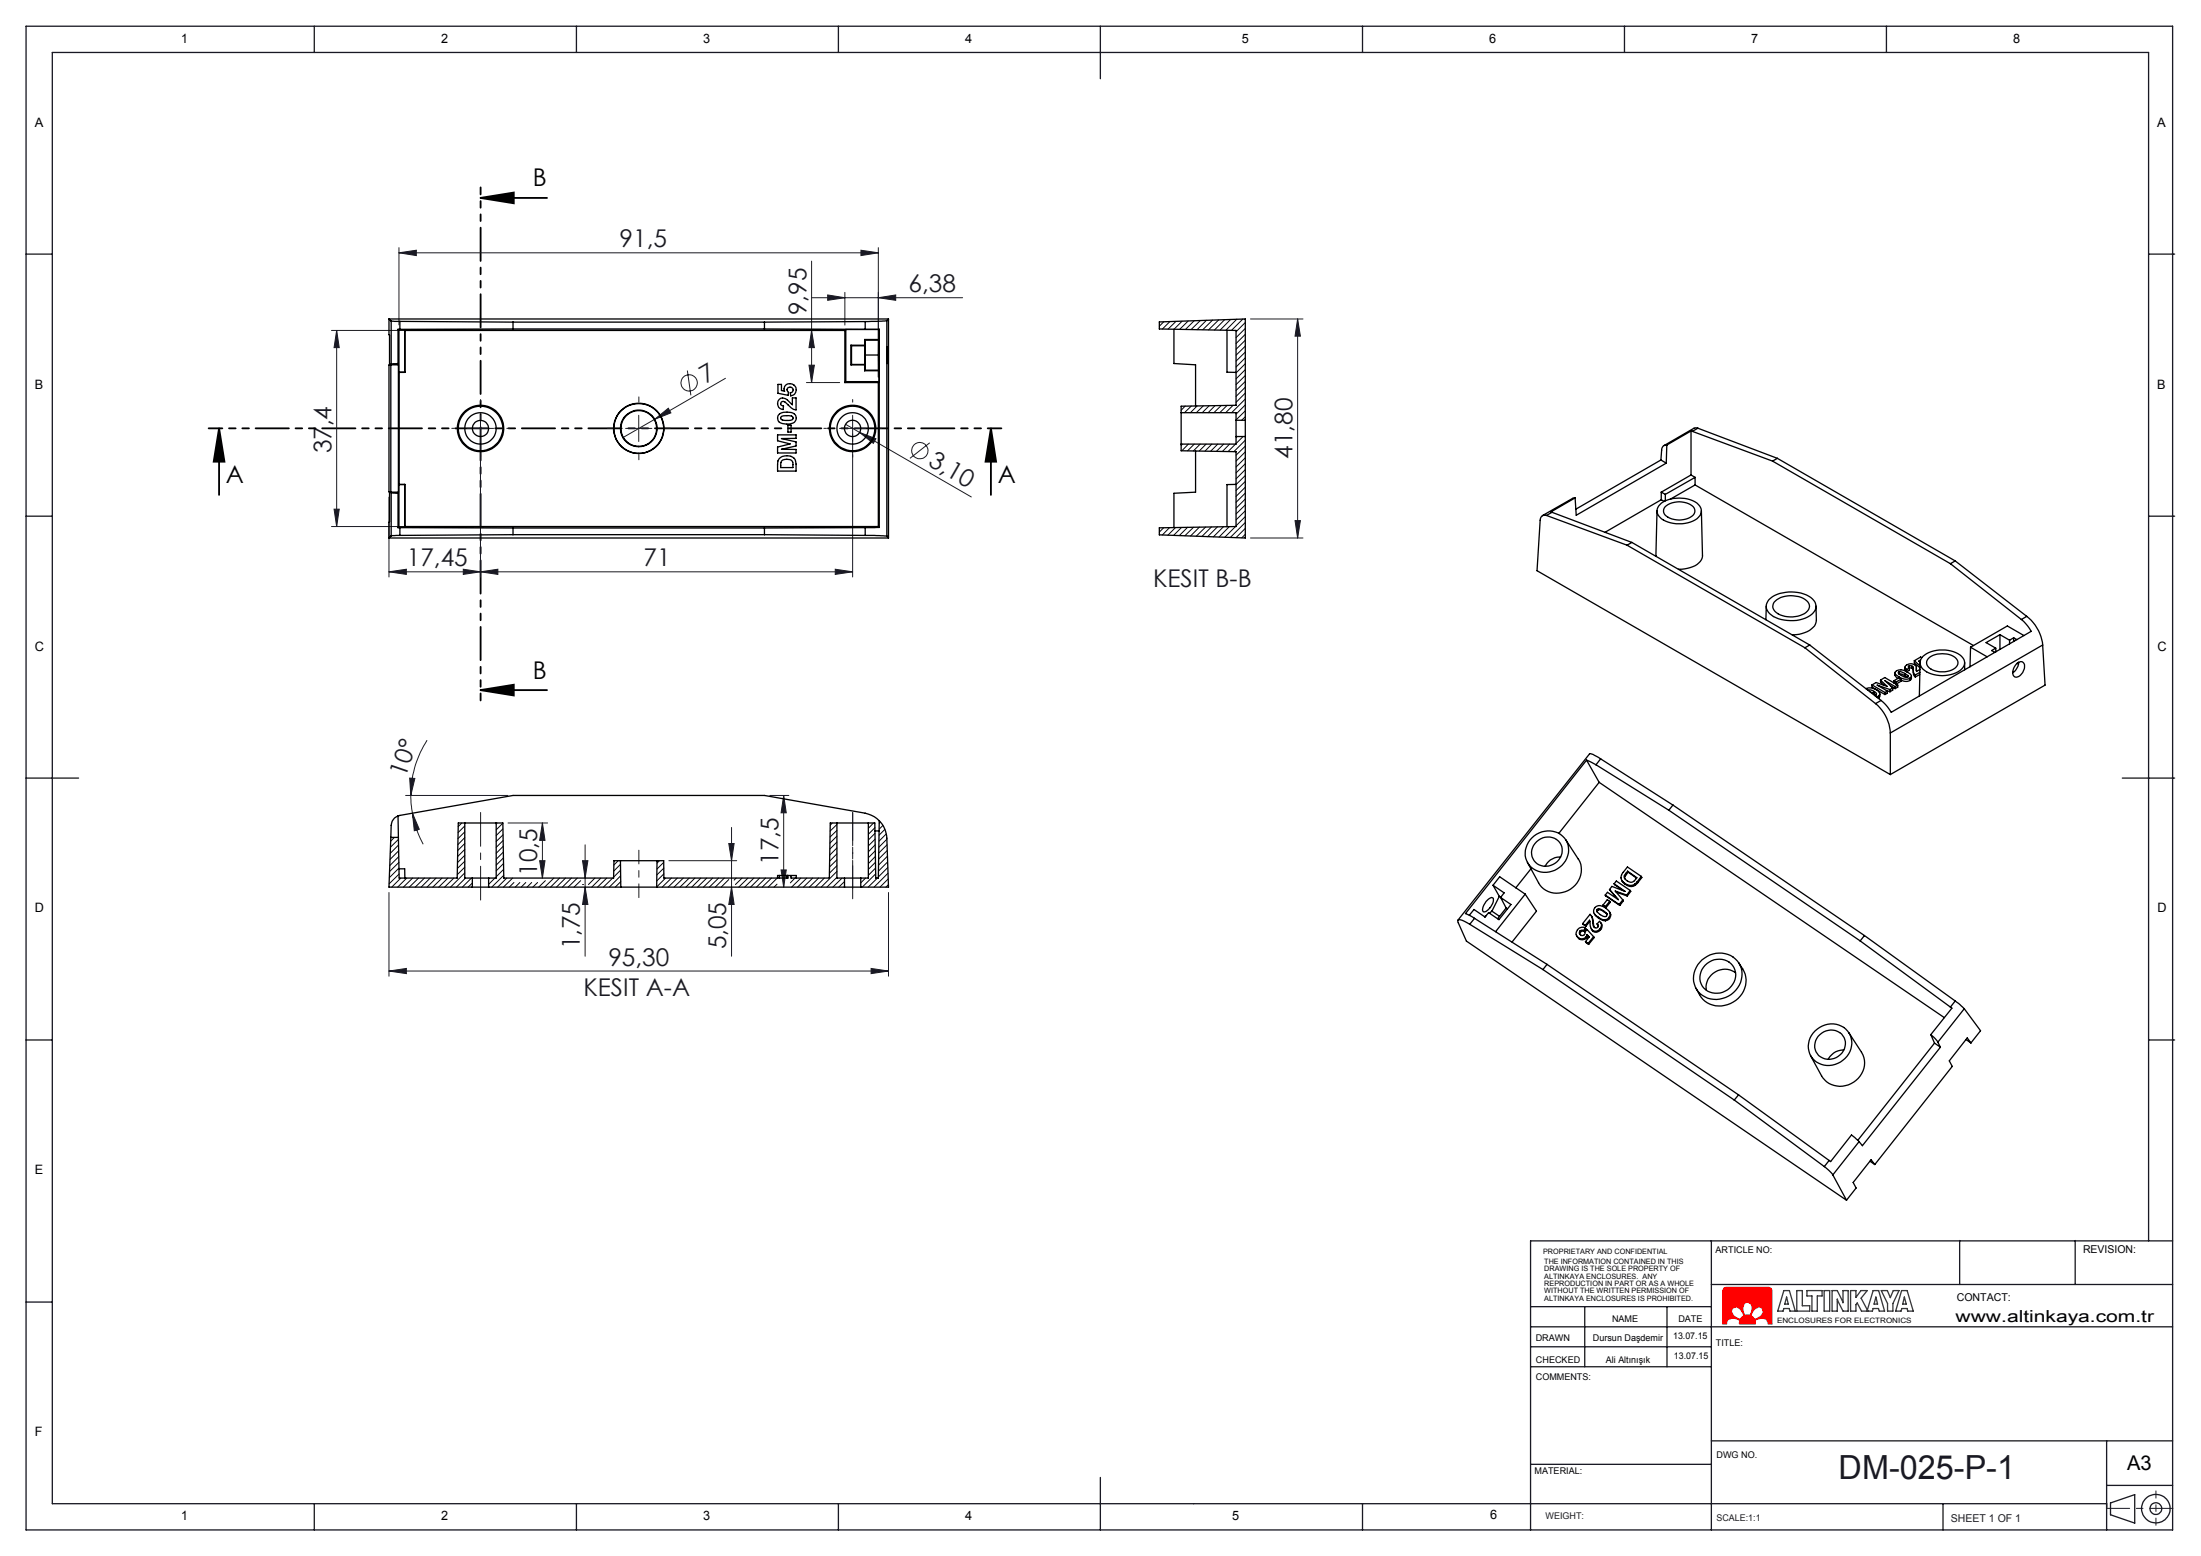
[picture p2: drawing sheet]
<svg xmlns="http://www.w3.org/2000/svg" width="420mm" height="297mm" viewBox="0 0 420 297" stroke-linecap="round" stroke-linejoin="round" font-family="sans-serif">
<path d="M329 245.8l.4-.1h8.1l.5 .2 .1 .4v6.4h-.7l-.4-.9-.7-.2-1.4 .4 .1 .7h-3.1l.1-.7-1.4-.4-.9 .3-.2 .8h-.7v-6.4zM330.6 249.7l.8-.3 .7 .5 .6 1.2-.6 .7-1.3-.7-.4-.8zM332.8 248.8l.6-.3 .8 .4 .2 .8-.5 1.3h-.9l-.3-.6-.1-.7zM334.8 249.9l.9-.5 .5 .3 .3 .8-.4 .6-1.3 .7-.6-.7 .2-.6z" fill="none" stroke="#e13800" stroke-width=".19"/>
<g fill="none" stroke="#191924" stroke-width=".25">
<path d="M5 5h409.6v287h-409.6zM60 5v5M110 5v5M160 5v5M210 5v10M260 5v5M310 5v5M360 5v5M5 48.5h5M410 48.5h5M5 98.5h5M410 98.5h5"/>
<path d="M5 148.5h10M405 148.5h10M5 198.5h5M410 198.5h5M326.6 236.9v55.1M373.9 236.8v8.4M396 236.8v8.4M410 236.9v-226.9h-400v277h392M414.6 236.9h-122.5v55.1M5 248.5h5M292.1 249.4h34.5M292.1 253.3h122.5"/>
<path d="M292.1 257.1h34.5M302.4 249.4v11.5M318.1 249.4v11.5M326.6 245.2h88M292.1 260.9h34.5M292.1 279.5h34.5M326.6 275h88M402 275v17M60 287v5M110 287v5M160 287v5M210 282v10"/>
<path d="M260 287v5M370.8 287v5M402 283.5h12.6"/>
</g>
<path d="M334.7 250a.98 .98 0 0 1 .9-.6 .98 .98 0 0 1 .9 .6 1.68 1.68 0 0 1-1.7 1.7l-.3-.3a.51 .51 0 0 1-.1-.9zM330.6 249.7a1.15 1.15 0 0 1 1.8 .6l.1 .2a.56 .56 0 0 1 .2 .5 .56 .56 0 0 1-.4 .5 .53 .53 0 0 1-.4 .3 .53 .53 0 0 1-.5-.3l-.5-.3a1.05 1.05 0 0 1-.3-1.5zM329 245.8l-.2 .4v6.5h.7v-.2a1.21 1.21 0 0 1 1.8-.8 .53 .53 0 0 1 .6 .6v.4h3.1v-.3a.46 .46 0 0 1 0-.5 .46 .46 0 0 1 .5-.1l.6-.2 .6 .1a.83 .83 0 0 1 .7 1h.7v-6.4l-.2-.5-.2-.1h-8.5zM332.9 248.7a.97 .97 0 0 1 1.1 .1 .97 .97 0 0 1 .3 1.1l-.1 .6a.44 .44 0 0 1-.6 .5h-.2a.45 .45 0 0 1-.5 0 .45 .45 0 0 1-.2-.5l-.1-1.1z" fill-rule="evenodd" fill="#f00"/>
<g fill="none" stroke="#191924" stroke-width=".19">
<path d="M76.1 48.3l3.3-.5v1zM76.1 47.3v14.7M76.1 48.3h91.5M154.9 56.8h28.8M154.9 49.8v23.2M157.9 56.3l3.3 .5-3.3 .5zM161.2 55.8v6.3M164.3 47.8l3.3 .5-3.3 .5zM167.6 56.8l3.3-.5v1zM167.6 47.3v24.7M63.3 63.1h12.9M64.2 63.1l.5 3.3h-1z"/>
<path d="M64.2 63.1v37.4M91.7 79.3v30.8M121.9 79.3v5M131.2 70.7l.6 4.8M138.4 72.2l-13.5 7.8M153.9 73h6.3M154.4 69.7h1l-.5 3.3zM154.9 63.1l.5 3.3h-1zM162.7 79.3v30.8M238.6 60.9h10M247.6 60.9l.5 3.3h-1zM247.6 60.9v41.8"/>
<path d="M63.7 97.2h1l-.5 3.3zM74.2 94.9v15.2M89.2 81.8h5M119.4 81.8h5M124.9 80l2.6-2.1 .5 .9zM124.9 80l-6 3.5M160.2 81.8h5M161.4 81l23.9 13.9M164 82.5l3.1 1.2-.4 .9zM177.4 84.5l-3.8 3M247.1 99.4h1l-.5 3.3zM63.3 100.5h12.9"/>
<path d="M74.2 109.1l3.3-.4v.9zM74.2 109.1h88.5M88.4 108.7l3.3 .4-3.3 .5zM91.7 109.1l3.3-.4v.9zM159.4 108.7l3.3 .4-3.3 .5zM238.6 102.7h10M77.4 151.8h19.5M78.2 148.5l1 .1-.8 3.2zM78.4 151.8l.3 3.4M78.7 155.2l1.3 3.1-.9 .3zM78.7 155.2a19.3 19.3 0 0 0 2.1 5.9M81.5 141.3a19.3 19.3 0 0 0-3.1 10.5"/>
<path d="M96.9 157.1h7.6M103.5 157.1v10.5M103.5 157.1l.5 3.3h-1zM139.6 157.9v24.6M146.9 151.8h3.6M149.5 151.8v17.5M149.5 151.8l.5 3.3h-1zM74.2 170.4v15.9M103 164.3h1l-.5 3.3zM111.2 164.3h1l-.5 3.3zM111.7 169.3l.5 3.3h-1zM111.7 161.3v21.2"/>
<path d="M127.6 164.3h13M139.1 161h1l-.5 3.3zM139.6 169.3l.5 3.3h-1zM149 166h1l-.5 3.3zM169.5 170.4v15.9M74.2 185.3l3.3-.4v.9zM74.2 185.3h95.3M166.2 184.9l3.3 .4-3.3 .5z"/>
<circle cx="131.5" cy="73.1" r="1.56"/>
<circle cx="175.5" cy="86" r="1.55"/>
</g>
<path d="M91.7 37.8l6.3-1v2zM91.7 37.8h12.7M41.8 81.8l1 6.3h-2zM41.8 81.8v12.7M189.1 81.8l1 6.3h-2zM189.1 81.8v12.7M91.7 131.7l6.3-1v2zM91.7 131.7h12.7" fill="none" stroke="#000" stroke-width=".35"/>
<g fill="none" stroke="#191924" stroke-width=".25">
<path d="M402.7 286.9l4.7-1.6v5.4l-4.7-1.6z"/>
<circle cx="411.4" cy="288" r="2.72"/>
<circle cx="411.4" cy="288" r="1.13"/>
</g>
<path d="M340.4 246.3h1.1l1.1 4h-1l-.2-.5h-1l-.1 .5h-1.1zM340.9 247.6l.3 1.3h-.6zM342.9 246.3h1v2.9h1.4v1.1h-2.4zM344.8 246.3h2.9v1.1h-.9v2.9h-1v-2.9h-1zM348.1 246.3h1v4h-1zM350.6 247.9v2.4h-1v-4h1l1.1 2.4v-2.4h1v4h-1l-1.1-2.4M356.3 250.3l1.1-4h1.1l1.1 4h-1l-.1-.5h-1.1l-.1 .5h-2.1l-.8-1.6-.2 .3v1.3h-1.1v-4h1.1v1.3l.9-1.3h1.2l-1.2 1.5 1.3 2.5M358 247.6l.3 1.3h-.7zM359 246.3h1.2l.5 1.4 .6-1.4h1.1l-1.2 2.5v1.5h-1v-1.5zM362.9 246.3h1l1.2 4h-1.1l-.1-.5h-1l-.1 .5h-1.1zM363.4 247.6l.3 1.3h-.6z" fill="none" stroke="#373737" stroke-width=".25"/>
<path d="M91.7 35.8v97.9" fill="none" stroke="#000" stroke-width=".35" stroke-dasharray="6.3 1.3 1.3 1.3 1.3 1.3" stroke-dashoffset="5"/>
<path d="M191.1 81.8h-151.3" fill="none" stroke="#000" stroke-width=".35" stroke-dasharray="6.3 1.3 1.3 1.3 1.3 1.3" stroke-dashoffset="3.7"/>
<path d="M91.7 76.8v-.5M121.9 76.8v-1M162.7 76.8v-.5M86.7 81.8h-.5M91.7 86.8v.5M96.7 81.8h.5M116.9 81.8h-1M121.9 86.8v1M126.9 81.8h1M157.7 81.8h-.5M162.7 86.8v.5M167.7 81.8h.5" fill="none" stroke="#191924" stroke-width=".19" stroke-dasharray="15.2 1.3 1.3 1.3"/>
<path d="M121.9 171.3v-9" fill="none" stroke="#191924" stroke-width=".19" stroke-dasharray="15.2 1.3 1.3 1.3" stroke-dashoffset="12.6"/>
<path d="M162.7 155.1v16.5" fill="none" stroke="#191924" stroke-width=".19" stroke-dasharray="15.2 1.3 1.3 1.3" stroke-dashoffset="8.9"/>
<path d="M162.7 169.6v-14.5" fill="none" stroke="#191924" stroke-width=".19" stroke-dasharray="15.2 1.3 1.3 1.3" stroke-dashoffset="9.9"/>
<path d="M91.7 171.8v-16.7" fill="none" stroke="#191924" stroke-width=".19" stroke-dasharray="15.2 1.3 1.3 1.3" stroke-dashoffset="8.8"/>
<path d="M401.9 287.9h12.7" fill="none" stroke="#191924" stroke-width=".19" stroke-dasharray="15.2 1.3 1.3 1.3" stroke-dashoffset="10.8"/>
<path d="M411.4 284.6v6.5" fill="none" stroke="#191924" stroke-width=".19" stroke-dasharray="15.2 1.3 1.3 1.3" stroke-dashoffset="13.9"/>
<g fill="#000">
<path d="M91.7 37.8l6.3-1v2zM91.7 131.7l6.3-1v2z"/>
<path d="M189.1 81.8l1 6.3h-2zM41.8 81.8l1 6.3h-2z"/>
</g>
<g fill="#191924">
<path d="M124.9 80l2.6-2.1 .5 .9z"/>
<path d="M164 82.5l3.1 1.2-.4 .9z"/>
<path d="M74.2 109.1l3.3-.4v.9zM88.4 108.7l3.3 .4-3.3 .5zM74.2 185.3l3.3-.4v.9zM166.2 184.9l3.3 .4-3.3 .5z"/>
<path d="M91.7 109.1l3.3-.4v.9zM159.4 108.7l3.3 .4-3.3 .5z"/>
<path d="M157.9 56.3l3.3 .5-3.3 .5zM167.6 56.8l3.3-.5v1z"/>
<path d="M164.3 47.8l3.3 .5-3.3 .5zM76.1 48.3l3.3-.5v1z"/>
<path d="M78.2 148.5l1 .1-.8 3.2zM78.7 155.2l1.3 3.1-.9 .3z"/>
<path d="M103.5 157.1l.5 3.3h-1zM103 164.3h1l-.5 3.3z"/>
<path d="M64.2 63.1l.5 3.3h-1zM63.7 97.2h1l-.5 3.3zM247.6 60.9l.5 3.3h-1zM247.1 99.4h1l-.5 3.3zM139.1 161h1l-.5 3.3zM139.6 169.3l.5 3.3h-1zM111.2 164.3h1l-.5 3.3zM111.7 169.3l.5 3.3h-1zM149.5 151.8l.5 3.3h-1zM149 166h1l-.5 3.3z"/>
<path d="M154.9 63.1l.5 3.3h-1zM154.4 69.7h1l-.5 3.3z"/>
</g>
<g fill="none" stroke="#000" stroke-width=".25">
<path d="M74.2 60.9l.4 .4M74.2 60.9h95.3M74.2 60.9v3l.1 .1v5.6l-.1 .1 .1 29.9-.1 .1v3M74.6 69.6h1.4M74.6 69.6v24.3M74.6 61.3h1.7M74.6 61.3v8.2M74.6 69.5v.1M76 62.9h.3M76 69.4l-1.4 .1M76 62.9l.1 .1M76 62.9v6.5"/>
<path d="M76 69.4v.2M76 69.6v24.3M76.1 63h1.1M76.1 63v8M76.1 71l.1 .1M76.1 71l1.2 .1M76.2 71.1v21.4M76.2 71.1h1.1M76.3 61.3l21.6 .2M76.3 61.3v1.6M77.2 63l84 .1M77.2 63l.1 8.1"/>
<path d="M97.9 61.5v1.3M97.9 61.5h48M97.9 62.8h48M97.9 62.8l-21.6 .1M145.9 61.5v1.3M145.9 62.8l19.2 .1M148.4 73.4h.7v1.1l.6 .2a1.14 1.14 0 0 1 1-1.5 1.14 1.14 0 0 1 1.2 1.2 1.09 1.09 0 0 1-1 1.2l-.1-.6a.55 .55 0 0 0 .4-.8 .55 .55 0 0 0-.8-.2 .55 .55 0 0 0 .1 .9l-.1 .6-2-.4zM148.7 76.2a1.48 1.48 0 0 1 2.1 .7l.4 .4v-1.4h.7v2.3a3.7 3.7 0 0 1-2.1-1.4 .46 .46 0 0 0-.7-.1 .46 .46 0 0 0 .1 .7l.3 .1-.1 .7a1.12 1.12 0 0 1-1-.8 1.12 1.12 0 0 1 .3-1.2zM148.8 79a2.91 2.91 0 0 1 3 .2 1.12 1.12 0 0 1 0 1.2 1.12 1.12 0 0 1-1.1 .5 1.91 1.91 0 0 1-2.3-.7 1.08 1.08 0 0 1 .4-1.2zM149.1 79.5l1.1-.2a.99 .99 0 0 1 1.1 .4v.3a2.47 2.47 0 0 1-2.3 0zM161.2 63.1v9.9M161.2 73h6.4"/>
<path d="M161.4 62.9h6.4M161.4 62.9l-.2 .2M161.4 72.8h6.4l-.2 .2M161.4 72.8l-.2 .2M161.4 62.9v9.9M162.4 69.6h2.6M162.4 65.9v3.7M162.4 65.9l.1 .1M162.4 65.9h2.6M162.5 66v3.6M162.5 69.6h-.1M162.5 69.6h2.6"/>
<path d="M162.5 66h2.6M165 64.8h2.8l-.1 .1M165 64.8l.1 .1M165 65.9l.1 .1M165 64.8v1.1M165 69.6v1.2M165.1 64.9h2.6M165.1 69.6h-.1M165.1 70.7l-.1 .1M165.1 66v3.6M165.1 64.9v2.9M165.1 70.7h2.6"/>
<path d="M165.1 62.9h2.7M165.1 61.4v1.5M165.1 61.4l-19.2 .1M165.1 67.8v2.9M165.1 67.8h2.5M167.6 73v27.5M167.6 67.8l.1 2.9M167.7 70.7l.1 .1h-2.8M167.7 64.9l-.1 2.9M167.7 66.2v3.2zM167.8 62.9v37.8M169.2 61.2l-4.1 .2"/>
<path d="M169.2 61.2v41.1M169.3 66.2v3.2zM169.5 60.9l-.3 .3M169.5 60.9v41.8M224 62.9v6.5l4.1 .2v7.9M225.4 78.8v6M225.4 78.8v-1.3l10.5-.1v-14.3l-14.7-.3v-1.3l16.4-.6v19.3M225.4 78.8h10.5v1.4M234.1 63v8l1.8 .1M74.6 93.9h1.4M74.6 93.9v.1M74.6 94l1.4 .2"/>
<path d="M74.6 94v8.3M76 94.2v6.5M76 93.9v.3M76.1 92.5v8M76.2 92.5h-.1M76.2 92.5h1.1M77.3 92.5l-.1 8M77.3 92.5h-1.2M148.4 83h3.5v.7h-2.8l2.8 .6v.8l-2.8 .7h2.8v.7h-3.5v-1.2l2.4-.6-2.4-.6zM148.6 87.6a1.83 1.83 0 0 1 2-.6 1.83 1.83 0 0 1 1.3 1.6v1.3h-3.5a3.9 3.9 0 0 1 .2-2.3zM149.1 88a1.49 1.49 0 0 1 2.2 .2v1h-2.3zM150.4 81.2h.6v1.3h-.6z"/>
<path d="M228.1 86.1v7.8l-4.1 .3v6.5M235.9 80.2v3.1M235.9 83.3h1.7M235.9 80.2h1.7M235.9 83.3v1.5h-10.5M235.9 92.5h-1.8v8M237.6 80.2v3.1M237.6 83.3v19.4l-16.4-.6v-1.4l14.7-.2v-14.3l-10.5-.2v-1.2M295.1 98.4h-.2a.86 .86 0 0 0-1 .9l-.6 9.6 67.4 38.9M295.1 98.4l15.4 5.7M296.2 97.8l-1.1 .6M296.2 97.8l15.2 5.7"/>
<path d="M300.6 95l-.5 .1-5.8 3.3M300.6 95l-4.7 2.7 .3 .1M316.2 97.5l-.2 8.7M316.8 96.3a6.1 6.1 0 0 1 7.3 0 1.77 1.77 0 0 1-.7 3 6.2 6.2 0 0 1-6.6-.6 1.59 1.59 0 0 1 0-2.4zM316.9 87.8l1.1 .6M316.9 87.8l-16.2 9.4M317 95.4l-10.7 6.2M317 95.4l.6 .3M317 93.9v1.5M317 93.9l.8 .5M317.7 96.7a4.1 4.1 0 0 1 5.6 .3 1.41 1.41 0 0 1-1.1 1.9 4.1 4.1 0 0 1-4.6-.8l-.1-.8zM317.8 94.4v1.2"/>
<path d="M318 88.4l-17.2 10-.2-3.4M318.1 84.9a.87 .87 0 0 0-1 1l-.2 1.9M318.1 84.9l-.1 3.5M322.7 82.3h.2M322.7 90.7l.8 .4M322.7 82.3v8.4M322.7 90.7l-5.7 3.2M322.7 82.3l-4.6 2.6M322.9 82.3l15.3 5.7M323.5 92.6l-4.8 2.7M323.5 92.6l53.1 30.6M323.5 91.1v1.5"/>
<path d="M323.5 91.1l-5.7 3.3M324 81.7h-.7l-5.8 3.4M324 81.7l-1.1 .6M324 81.7l15.2 5.8M324.7 97.5l.2 8.6a3.1 3.1 0 0 1-2.9 2.4l-1.7 .2M338.2 88l34 19.6M339.2 87.5l-1 .5M339.2 87.5l33.9 19.6M74.2 102.7h95.3M74.6 102.3l-.4 .4M76 100.7h.3M76.1 100.5l-.1 .2"/>
<path d="M76.3 102.2l-1.7 .1M76.3 100.7v1.5M76.3 100.7l21.6 .1M77.3 100.5h-.1M97.9 100.8v1.3M97.9 102.1l-21.6 .1M97.9 102.1h48M97.9 100.8h48M145.9 100.8v1.3M145.9 102.1l19.2 .1M165.1 102.2l4.1 .1M165.1 100.7l-19.2 .1"/>
<path d="M165.1 100.7v1.5M167.6 100.5h-91.5M167.6 100.5l.2 .2M167.8 100.7h-2.7M169.2 102.3l.3 .4M310.5 104.1l33.9 19.5M311.4 103.5l-.9 .6M311.4 103.5l33.9 19.6M337 115.7v2.6M337.5 114.5a6.8 6.8 0 0 1 8.4-.2 1.92 1.92 0 0 1-.6 3.2 7.1 7.1 0 0 1-7.6-.4 1.84 1.84 0 0 1-.2-2.6zM338.8 114.7a4.9 4.9 0 0 1 6.2 .2 1.54 1.54 0 0 1-1 2.4 4.8 4.8 0 0 1-5.5-.9 1.31 1.31 0 0 1 .3-1.7zM346.5 115.7l.1 2.7a3.2 3.2 0 0 1-2.7 2.5l-1.9 .3"/>
<path d="M372.2 107.6l13.5 10.6M373.1 107.1l-.9 .5M373.1 107.1l13.7 10.5M385.7 118.2l1.2 1.3 .7 1-26.7 15.5-1.1-1.5-.8-.8M386.8 117.6a8.2 8.2 0 0 1 3 5.5M386.8 117.6l-1.1 .6M344.4 123.6l13.5 10.7M345.3 123.1l-.9 .5M345.3 123.1l13.7 10.6M356.1 131.4a2.09 2.09 0 0 1 2.6 1.1M356.4 131.7a1.28 1.28 0 0 1 1.2 .3M356.9 132.1l.7 .3"/>
<path d="M357.2 130.7v.5l2.5 1.4M357.2 130.7l2.5 1.5M357.6 132l.5 .4-.1 .2M357.6 132.4l.4 .2M357.6 132v.4M357.9 134.3a7.8 7.8 0 0 1 2.8 5.6M358 132.6l-.2 .2M358.1 133.1h.1M358.2 133.1h.1M358.6 132.7l-.4 .4M358.6 133.2l-.2 .1M358.6 132.7v.5"/>
<path d="M358.7 132.5l-.1 .7M358.7 132.5l-.1 .2M358.8 129.8v.4l.6 .6M358.8 129.8l1.3 1.2-2.1-.7-.8 .4M358.8 129.8l.9-.5 2.4 1.5M359 133.7l-1.1 .6M359.7 132.2v.4M360 131.8l.6 .2M360.2 131.9v.4l-.5 .3M360.2 131.9l-.5 .3M360.6 131.6l-2.4-.8 2 1.1M360.6 131.6v.4"/>
<path d="M360.7 139.9v7.9M360.8 130.9l.8 .5M361.2 131.3v.4l-.6 .3M361.2 131.3l-.6 .3M361.4 129.9v.4l.4 .3M361.4 129.9l.4 .3M361.6 128.4a.98 .98 0 0 0 .6 1.1M361.6 128.4a1.41 1.41 0 0 1 1.9-.3 1.63 1.63 0 0 1 1.2 .9M361.6 128.5l.8 .7M361.6 131.1l-1.9-1.2 1.5 1.4M361.6 131.1v.3M361.8 130.2v.4"/>
<path d="M362.1 130.8v.4l-.5 .2M362.1 130.8l-.5 .3M362.3 128.6a1.59 1.59 0 0 0 1.8 .5v-.2M362.3 128.3a1.04 1.04 0 0 1 1.2 .2M362.3 128.3h-.1l.1 .3M362.3 128.3v.3M362.4 129.2l1.2 .4 .8-.1M362.4 129.2v.2M362.4 128.7a1.11 1.11 0 0 1 1.1 .3M362.8 129.8l.8 .3 .8-.2M362.8 129.6v.4l-1 .6M362.8 129.6l-1 .6"/>
<path d="M362.8 129.6l-.5-.2-.9 .5M363.5 127.3a.74 .74 0 0 0 .3 .9M363.5 128.5l.6 .4M363.5 129l.5 .3M363.5 128.5v.5M363.8 127.8a.43 .43 0 0 1-.2-.7 1.18 1.18 0 0 1 1.2-.4 1.18 1.18 0 0 1 .9 .9v.6l.7-.4M363.8 127.8v.4M364.1 128.9v.3M364.3 127.1l.6 .1M364.3 127.1l-.2 .2 .2 .2M364.3 127.1v.4M364.3 127.5l.6 .1"/>
<path d="M364.3 127.5v.4l-.5 .3M364.3 127.5l-.5 .3M364.4 129.5l.3-.4v.5l-.3 .3M364.4 129.5v.4M364.9 127.2l.2 .2M364.9 127.2v.4M365.1 127.4v.4l-.2-.2M365.1 127.4v.2a1.19 1.19 0 0 0 .4 1.2M365.1 128v.4M365.1 128.4l.1 .6 .3 .2M365.3 126.1v.4l1.1 1M365.3 126.1l1.1 1"/>
<path d="M365.5 128.8v.4M365.7 127.5v.6M366.3 128.8l-.8 .4M366.4 128.3l-.9 .5M366.4 126.5l-.1 6.4M366.5 126l-.4 .2 .3 .2M366.7 125.6l-.2-.2-1.2 .7M367 125.3a6.2 6.2 0 0 1 7.3 0 1.73 1.73 0 0 1-.7 2.9 6.1 6.1 0 0 1-6.9-.7l-.3-.7v-.6zM367.9 125.7a4.2 4.2 0 0 1 5.4 0 1.25 1.25 0 0 1-.6 2 4.1 4.1 0 0 1-4.9-.7l-.1-.2a1.1 1.1 0 0 1 .2-1.1zM374.9 126.5v1.3M376 123.5l-.1 3.8M376 123.5l3.2 1.9"/>
<path d="M380.8 123.7l-.8 .5 .7 .3M380.8 123.7l.1 .7M381.6 121.1l1.9 1.1M381.6 121.1l-2.6 1.6 1.8 1M381.6 121.1v2.9M383.5 122.2v.7M384.2 121.7l.7 .4M384.2 121.7l-.7 .5M384.2 121.7v.7M384.9 126.6l.3 .1M385 126.6a.8 .8 0 0 1 1-.2 .8 .8 0 0 1 .3 .9 1.9 1.9 0 0 1-1.8 1.9 1.66 1.66 0 0 1 .3-2.5zM385.2 126.4a2.58 2.58 0 0 1-1.1 2"/>
<path d="M386.2 121.3l-3.2-1.8-7 4M389.8 123.1l-29.1 16.8M389.8 123.1l.4 7.7-29.5 17M74.6 159.8l-.4 9.5h15.9M74.6 159.8h1.4M76 155.7a2.05 2.05 0 0 0-1.4 1.8v2.3M76 155.7l21.9-3.9h48l19.8 3.6a4.5 4.5 0 0 1 2.1 1.3M76 155.7l.2 11.9h11l.3-10.5h1.2M88.7 157.1h6M88.7 157.1v10.5h1.4M94.7 157.1h1.3l.1 10.5h21l.1-3.3h1.2M94.7 157.1v10.5h-1.5"/>
<path d="M159.7 157.1h6M159.7 157.1h-1.3l-.1 10.5h-7.3v-.5h-.9M159.7 157.1v10.5h1.4M165.7 157.1v10.5h-1.4M167 158.6h.8M167.8 156.7a5.1 5.1 0 0 1 1.4 3.3l.3 9.3h-5.2M167.8 156.7l-.2 10.9h-.5l-.2-10.5h-1.2M292.3 159.9a4.1 4.1 0 0 1 6.9 1.4 4.3 4.3 0 0 1-2.4 4.8 4.3 4.3 0 0 1-5.3-1.4 3.9 3.9 0 0 1 .8-4.8zM302.8 145.1l1.8 .9M302.8 145.1l-23.2 29.3 1.8 .9M302.8 145.1l2.4 4.2M304.6 146l13.9 8.7"/>
<path d="M305.2 149.3l65.8 44.9M305.2 149.3l-7.7 9.8M305.4 144.8a3.2 3.2 0 0 0-2.1-.9l-25.1 31.7M305.4 144.8l-.8 1.2M305.4 144.8l13.8 8.9M318.5 154.7l36.5 24.9M319.2 153.7l-.7 1M319.2 153.7l36.6 24.9M76.1 165.8h1.1l.1 1.8M90.1 167.6h3.1M90.1 169.3h3.1M90.1 167.6v1.7"/>
<path d="M93.2 167.6v1.7M93.2 169.3h25.3M118.4 164.3h7M118.4 164.3l.1 5M118.5 169.3h6.8M125.3 169.3h35.8M125.4 164.3h1.2l.1 3.3h23.7v-.5M125.4 164.3l-.1 5M148.7 167.1h1.4M148.7 167.1h-.3v.5M148.7 167.1v.5M150.1 167.1v.5"/>
<path d="M151 167.1h.9v.5M161.1 167.6h3.2M161.1 169.3h3.2M161.1 167.6v1.7M164.3 167.6v1.7M280.5 176.4l-1.5-.8-.5-.1-.3 .3 1.6 3.8 72.6 49.5M280.5 176.4l13.9 8.7M281.4 175.3l-.9 1.1M281.4 175.3l13.8 8.8M283.6 172.1a1.33 1.33 0 0 1 1.2-.7 2.03 2.03 0 0 1-.8 2.3 .57 .57 0 0 1-.5 .4 .57 .57 0 0 1-.6-.3 2.54 2.54 0 0 1 .7-1.7zM283.6 174.7l-.3 .3M284.7 173.9l-.5 .4"/>
<path d="M284.7 173.9l1.4 1M284.9 169l2.1 1.4-.7 .9M284.9 169l1.3-1.6 4.8 3.3M284.9 169l1.2 2.1M286.1 171.1l-1.4 2.8M286.1 171.1l.2 .2M286.3 171.3l2 1.3-2.3 2.9-1.9-1.3-.7 .8-2.1-1.4-.9 1.1M286.3 171.3l1.1 2M287.4 173.3l.3 .2M287.4 173.3l-1.6 2.1M291 170.7l2.2 3.2-4.7 5.9M291 170.7l-5.6 7.1"/>
<path d="M292.1 165.8l-2.9 3.7M293.2 160.7a2.74 2.74 0 0 1 3.5-.7 2.74 2.74 0 0 1 1.2 3.3 2.97 2.97 0 0 1-2.7 2 2.97 2.97 0 0 1-2.9-1.8 2.81 2.81 0 0 1 .9-2.8zM297.8 163.6a3.3 3.3 0 0 0-3 1.7M298.8 160.3l2.4 3.7a4.4 4.4 0 0 1-3.6 6.5 3.9 3.9 0 0 1-4-2l-2.1-3.9M300.9 178.7l.4 .5M301.2 179l.1 .2M301.5 177.7a.54 .54 0 0 0 .3 .9 .54 .54 0 0 0 .6-.7l.5-.5 1.2 1.4M301.5 177.7l.1 .2M301.6 177.9l-.1 .5M302 176.3l.6 .5M302 176.3l.5 .3M302.2 177.6l-.4-.1-.3 .2"/>
<path d="M302.2 177.6l.1 .2M302.3 177.8a.55 .55 0 0 0-.7 .1M302.5 177.1a1.15 1.15 0 0 0-1.5 .4 1.15 1.15 0 0 0 .2 1.5M302.5 176.6l.8-1 .1 .6a1.75 1.75 0 0 0 .6 1.4M302.5 177.1l.1 .2-.3 .5M302.5 177.1l-.3 .5M302.5 176.6l.1 .2M302.5 179.7l.6 .6M302.5 179.7l.5 .4M302.7 178.8a1.09 1.09 0 0 1-1.5 .2M302.7 178.8l.1 .2M302.8 179a1.09 1.09 0 0 1-1.5 .2"/>
<path d="M302.9 178.4l-.2 .4M302.9 178.4l.3 .5-.7 .8M302.9 178.4l.1 .2M303 178.6l-.2 .4M303 178.6l.2 .3M303.4 175.9l-.8 .9M303.6 177.3l.5 .5M303.7 174.8l.3 .7 .1 .7M304 176l-.3-1.1-.3-.4-1.4 1.8M304 176l.1 .7M304 177.6l.1 .2M304 176l.1 .2"/>
<path d="M304.1 176.2l.1 .7-.1-.2M304.1 178.8l.1 .2-1.1 1.3M304.1 178.8l-1.1 1.3M304.2 174.4l.3 .4 .6 .5M304.8 176.4l.1 .2a.45 .45 0 0 1-.3 .6 .45 .45 0 0 1-.5-.5M304.8 176.4l.4-.5a.9 .9 0 0 1 .1 1.4M304.8 173.6l.3-.2 .9 .4M304.8 173.6v.5M304.8 176.4l.2 .3M304.8 173.6l.1 .2M304.8 174.1l.3 .3a1.19 1.19 0 0 0 1.5 .4l.1-.2-.1-.3M304.9 173.8l-.1 .3"/>
<path d="M304.9 173.8a.83 .83 0 0 1 1.2 .2M305 175.1l.9 .4 .3 .1M305 175.1l.1 .2M305.1 175.3l.9 .4 .4 .1M305.3 177.3a.98 .98 0 0 1-1.3 .3M305.3 177.3l.1 .1M305.4 177.4a.98 .98 0 0 1-1.3 .4M305.5 176.2l.1 .2a.92 .92 0 0 1-.2 1M305.9 172.8l.6 .4M305.9 172.8l.5 .2M306 173.8l.6 .5M306 173.8l.1 .2"/>
<path d="M306.1 174l.6 .5-.1-.2M306.2 175.6l.2 .2M306.3 170.8l2.8 2M306.3 170.8l2.7 1.8M306.4 173l.1 .2M307 175.1l-.4 .4-.4 .1M307 175.1l.1 .2M307.1 174.1l.2 .4M307.1 175.3l-.7 .5M307.1 169.8l1.6 1.9M307.1 169.8l1.7 1.9-2.1-1.4-.4 .5M307.2 172l.1 .2-.8 1"/>
<path d="M307.2 172l-.5-.3-.8 1.1M307.2 172l-.8 1M307.2 174.3a2.09 2.09 0 0 0-2.7-1.2 1.04 1.04 0 0 0-.1 1.5l.6 .5M307.2 174.3l-.2 .8M307.2 174.3l.1 .2M307.3 174.5l-.2 .8M308 168.7l1.8 1.3M308 168.7l.4-.5 2.7 1.8M308 168.7l2.1 1.4-2.5-.9-.5 .6M308.4 170.3l2.1 .7M309 172.6l.1 .2M309.5 168.1l.7 .7"/>
<path d="M309.7 171.8l.1 .1-.7 .9M309.7 171.8l-.7 .8M310 167.1l.1 .2M310.1 168.6a1.69 1.69 0 0 0 1.9 .2M310.1 168.6l.1 .2M310.1 167.3v.4M310.2 168.8a1.54 1.54 0 0 0 1.9 .1M310.2 166.7l-.2 .4M310.2 166.7l.1 .2M310.3 166.9l-.2 .4M310.4 170.8l-2.2-.7 1.5 1.7M310.4 170.8l.1 .2"/>
<path d="M310.6 166.3l1.7 1.2-.2 .3a1.16 1.16 0 0 1-1.3 .5 1.16 1.16 0 0 1-.8-1.2M310.6 166.3l-.4 .4M310.6 166.3l.1 .2M310.7 166.5l1.6 1.1M310.7 166.5l-.4 .4M311.1 170l.1 .1-.7 .9M311.1 170l-.7 .8M312 168.8l.1 .1M312.4 168.3l-.4 .5M312.4 168.3l.1 .2M312.5 168.5l-.4 .4M313.2 167.3l-2.6-1.8a3.7 3.7 0 0 0-1.2 1.7 1.27 1.27 0 0 0 .7 1.4"/>
<path d="M313.2 167.3l.1 .2-.8 1M313.2 167.3l-.8 1M355 179.6l17.2 12.6M355.8 178.6l-.8 1M355.8 178.6l17.3 12.5M294.4 185.1l36.5 24.9M295.2 184.1l-.8 1M295.2 184.1l36.6 24.9M303 180.1l.1 .2M324.8 183.2a4.5 4.5 0 0 1 7.6 2.1 4.9 4.9 0 0 1-2.8 4.9 4.9 4.9 0 0 1-5.5-.9 4.4 4.4 0 0 1 .7-6.1zM325.4 184.3a3.3 3.3 0 0 1 3.7-1.1 3.3 3.3 0 0 1 2.1 3.3 3.6 3.6 0 0 1-2.6 2.9 3.6 3.6 0 0 1-3.8-1.2 3.2 3.2 0 0 1 .6-3.9zM331.2 185.7a3.5 3.5 0 0 0-3.9-.2 3.5 3.5 0 0 0-1.7 3.5"/>
<path d="M331.8 183.8a4.9 4.9 0 0 1-.3 6.9 4.9 4.9 0 0 1-6.9-.4l-1-1.7M346.4 196.8a4 4 0 0 1 4-1.3 4 4 0 0 1 2.9 3.1 4.4 4.4 0 0 1-2.5 4.3 4.4 4.4 0 0 1-4.9-.9 3.8 3.8 0 0 1 .5-5.2zM346.9 197.8a2.93 2.93 0 0 1 5.1 .6 3 3 0 0 1-1.7 3.5 3 3 0 0 1-3.8-1.1 2.79 2.79 0 0 1 .4-3zM352.8 197.1l2.4 3.7a4.4 4.4 0 0 1-.3 4.7 4.4 4.4 0 0 1-4.4 1.8l-.5-.1a3.7 3.7 0 0 1-2.4-1.9l-2.1-3.8M368.4 197.5l1.4 1.4M368.4 197.5l.7 1.6M369.1 199.1l1.2 .8M369.1 199.1l-14.6 18.6M369.8 198.9l.5 1M370.3 199.9l-14.9 18.8-.6-.8M372.2 192.2l.3 .2-4.1 5.1M373.1 191.1l1.7 1.4"/>
<path d="M373.1 191.1l-.9 1.1M374.8 192.5l-5 6.4M374.8 192.5l3.1 4.2-1.8 2.4M375.2 198.4l.9 .7M376.1 199.1l-.7-1-3.4 4.4 .5 1-14.7 18.8M330.9 210l17.2 12.7M331.8 209l-.9 1M331.8 209l17.2 12.5M351.8 200.4a3.2 3.2 0 0 0-2.9 1.8M354.8 217.9l-1.5-1.3-4 5.1-.3-.2M354.8 217.9l-5.1 6.4M348.1 222.7l1.6 1.6"/>
<path d="M349 221.5l-.9 1.2M349.7 224.3l2.7 4.8M356.8 221.6l1 .7M357.8 222.3l-.8-.9-3.4 4.3 .6 1.1-1.8 2.3"/>
<circle cx="91.7" cy="81.8" r="3"/>
<circle cx="91.7" cy="81.8" r="4.2"/>
<circle cx="91.7" cy="81.8" r="4.4"/>
<circle cx="91.7" cy="81.8" r="1.54"/>
<circle cx="121.9" cy="81.8" r="3.5"/>
<circle cx="121.9" cy="81.8" r="4.8"/>
<circle cx="121.9" cy="81.8" r="3.4"/>
<circle cx="162.7" cy="81.8" r="2.99"/>
<circle cx="162.7" cy="81.8" r="4.3"/>
<circle cx="162.7" cy="81.8" r="4.4"/>
<circle cx="162.7" cy="81.8" r="1.55"/>
</g>
<g fill="none" stroke="#000" stroke-width=".19">
<path d="M222.1 61.4l-.9 .9M223.2 61.4l-1.4 1.4M224.4 61.3l-1.5 1.5M225.6 61.3l-1.6 1.6M226.2 77.5l-.8 .8M226.7 61.3l-1.6 1.6M227.3 77.5l-1.3 1.3M227.9 61.2l-1.7 1.7M228.5 77.5l-1.3 1.3M229.1 61.2l-1.8 1.7M229.6 77.5l-1.3 1.3M230.2 61.1l-1.8 1.8"/>
<path d="M230.8 77.4l-1.4 1.4M231.4 61.1l-1.9 1.8M231.9 77.4l-1.4 1.4M232.6 61.1l-2 1.9M233 77.4l-1.4 1.4M233.7 61l-2 2M234.2 77.4l-1.4 1.4M234.8 61l-2 2M235.3 77.4l-1.4 1.4M236 60.9l-2.1 2.1M237.2 60.9l-2.2 2.1M237.6 75l-1.7 1.8"/>
<path d="M237.6 76.2l-2.6 2.6M237.6 77.3l-1.7 1.8M237.6 61.6l-1.7 1.7M237.6 62.7l-1.7 1.7M237.6 63.8l-1.7 1.8M237.6 64.9l-1.7 1.8M237.6 66.1l-1.7 1.7M237.6 67.2l-1.7 1.7M237.6 68.3l-1.7 1.8M237.6 69.4l-1.7 1.8M237.6 70.6l-1.7 1.7M237.6 71.7l-1.7 1.7"/>
<path d="M237.6 72.8l-1.7 1.7M237.6 73.9l-1.7 1.8M237.6 78.4l-1.7 1.7M237.6 79.5l-.7 .7M225.6 84.8l-.2 .3M226.8 84.8l-1.3 1.2M227.9 84.8l-1.3 1.2M229 84.8l-1.3 1.3M230.2 84.8l-1.4 1.3M231.2 84.8l-1.3 1.3M232.4 84.8l-1.4 1.3M233.5 84.8l-1.4 1.3"/>
<path d="M234.6 84.8l-1.3 1.4M235.8 84.8l-1.4 1.4M236.1 83.3l-.2 .2M237.2 83.3l-1.3 1.4M237.6 84l-2.2 2.2M237.6 85.2l-1.7 1.7M237.6 86.3l-1.7 1.7M237.6 87.4l-1.7 1.7M237.6 88.5l-1.7 1.8M237.6 89.6l-1.7 1.8M237.6 90.8l-1.7 1.7M237.6 91.9l-1.7 1.7"/>
<path d="M237.6 93l-1.7 1.8M237.6 94.1l-1.7 1.8M237.6 95.2l-1.7 1.8M237.6 96.4l-1.7 1.7M237.6 97.5l-1.7 1.7M237.6 98.6l-1.7 1.8M237.6 99.7l-2.8 2.9M222 100.7l-.8 .9M223.2 100.7l-1.4 1.4M224.3 100.7l-1.5 1.5M225.5 100.7l-1.6 1.5M226.6 100.6l-1.6 1.6"/>
<path d="M227.8 100.6l-1.7 1.7M228.9 100.6l-1.7 1.7M230 100.6l-1.7 1.7M231.2 100.6l-1.8 1.8M232.3 100.5l-1.9 1.9M233.5 100.5l-2 2M234.6 100.5l-2 2M235.8 100.5l-2.1 2M237.6 100.9l-1.7 1.7M237.6 102l-.6 .7M75.2 159.8l-.7 .8M88.1 157.1l-.7 .7"/>
<path d="M88.7 157.7l-1.3 1.2M88.7 158.8l-1.3 1.3M88.7 159.9l-1.3 1.3M94.9 157.1l-.2 .2M96 157.1l-1.3 1.3M96 158.2l-1.3 1.3M96 159.3l-1.3 1.3M158.8 157.1l-.4 .4M159.7 157.4l-1.3 1.2M159.7 158.5l-1.3 1.3M159.7 159.6l-1.3 1.3M166.7 157.1l-1 1"/>
<path d="M167 158l-1.3 1.2M167 159.1l-1.3 1.2M168 156.9l-.2 .2M168.5 157.5l-.7 .8M168.9 158.3l-1.2 1.1M169.1 159.2l-1.4 1.3M76.1 160.2l-1.6 1.5M76.1 161.3l-1.6 1.6M76.1 162.4l-1.7 1.6M76.1 163.5l-1.7 1.7M76.1 164.6l-1.8 1.8M76.1 165.7l-1.8 1.8"/>
<path d="M76.2 166.8l-1.9 1.9M76.5 167.6l-1.7 1.7M77.6 167.6l-1.7 1.7M78.7 167.6l-1.7 1.7M79.9 167.6l-1.8 1.7M81 167.6l-1.8 1.7M82.1 167.6l-1.7 1.7M83.2 167.6l-1.7 1.7M84.3 167.6l-1.7 1.7M85.5 167.6l-1.8 1.7M86.6 167.6l-1.8 1.7M88.7 163.3l-1.4 1.3"/>
<path d="M88.7 161l-1.4 1.3M88.7 162.1l-1.4 1.4M88.7 164.4l-1.4 1.4M88.7 165.5l-1.4 1.4M88.7 166.6l-2.7 2.7M88.8 167.6l-1.7 1.7M90 167.6l-1.8 1.7M90.1 168.6l-.8 .7M93.3 167.6l-.1 .1M94.4 167.6l-1.2 1.2M96 160.4l-1.3 1.3M96 161.5l-1.3 1.4"/>
<path d="M96 162.7l-1.3 1.3M96.1 163.8l-1.4 1.3M96.1 164.8l-1.4 1.4M96.1 165.9l-1.4 1.5M96.1 167.1l-2.3 2.2M96.7 167.6l-1.7 1.7M97.8 167.6l-1.7 1.7M98.1 168.4l-.9 .9M99.2 168.4l-.9 .9M100.3 168.4l-.9 .9M101.5 168.4l-.9 .9M102.6 168.4l-.9 .9"/>
<path d="M104.1 168.1l-1.3 1.2M105.7 167.6l-1.8 1.7M106.8 167.6l-1.7 1.7M107.9 167.6l-1.7 1.7M109 167.6l-1.7 1.7M110.2 167.6l-1.8 1.7M110.8 168.1l-1.3 1.2M111.2 168.8h.1M113.5 167.6l-1.2 1.2M114.7 167.6l-1.8 1.7M115.8 167.6l-1.8 1.7M116.9 167.6l-1.8 1.7"/>
<path d="M118 164.3l-.9 .8M118.4 165l-1.3 1.3M118.4 166.1l-1.3 1.3M118.4 167.2l-2.1 2.1M118.5 168.3l-1.1 1M125.8 164.3l-.4 .4M126.6 164.6l-1.2 1.3M126.7 165.7l-1.4 1.3M126.7 166.8l-1.4 1.4M127 167.6l-1.7 1.7M128.1 167.6l-1.7 1.7M129.3 167.6l-1.8 1.7"/>
<path d="M130.4 167.6l-1.8 1.7M131.5 167.6l-1.7 1.7M132.6 167.6l-1.7 1.7M133.7 167.6l-1.7 1.7M134.9 167.6l-1.8 1.7M136 167.6l-1.8 1.7M137.1 167.6l-1.7 1.7M138.2 167.6l-1.7 1.7M139.1 167.9l-1.5 1.4M140.5 167.6l-.4 .4M141.6 167.6l-1.3 1.2M142.7 167.6l-1.7 1.7"/>
<path d="M143.9 167.6l-1.8 1.7M145 167.6l-1.8 1.7M146.1 167.6l-1.7 1.7M147.2 167.6l-1.7 1.7M148.3 167.6l-1.7 1.7M148.3 168.8l-.6 .5M151 167.2l-.2 .2M151.7 167.6l-.9 .9M152.8 167.6l-1.7 1.7M154 167.6l-1.8 1.7M155.1 167.6l-1.8 1.7M156.2 167.6l-1.8 1.7"/>
<path d="M157.3 167.6l-1.7 1.7M159.7 165.2l-1.4 1.4M159.7 166.3l-3 3M159.7 160.7l-1.3 1.4M159.7 161.9l-1.4 1.3M159.7 163l-1.4 1.4M159.7 164.1l-1.4 1.4M159.7 167.5l-1.9 1.8M160.7 167.6l-1.8 1.7M161.1 168.3l-1 1M165.2 167.6l-.9 .9M167 160.2l-1.3 1.3"/>
<path d="M167 161.3l-1.3 1.3M167 162.4l-1.3 1.3M167 163.5l-1.3 1.3M167.1 164.6l-1.4 1.3M167.1 165.7l-1.4 1.4M167.1 166.8l-2.6 2.5M167.4 167.6l-1.7 1.7M169.2 160.2l-1.5 1.5M169.3 161.3l-1.6 1.5M169.3 162.3l-1.6 1.7M169.3 163.4l-1.7 1.7M169.4 164.5l-1.8 1.8"/>
<path d="M169.4 165.6l-1.8 1.8M169.4 166.7l-2.6 2.6M169.5 167.8l-1.6 1.5M169.5 168.9l-.4 .4"/>
</g>
<text font-size="6.3" fill="#191924" x="350.9" y="282.4">DM-025-P-1</text>
<g font-size="4.7">
<text x="101.7" y="35.6">B</text>
<text x="43.1" y="92.3">A</text>
<text x="190.4" y="92.3">A</text>
<text x="101.7" y="129.5">B</text>
</g>
<g font-size="4.7" fill="#191924">
<text x="118.2" y="47.2">91,5</text>
<text x="173.4" y="55.8">6,38</text>
<text x="153.9" y="60.2" transform="rotate(-90 153.9 60.2)">9,95</text>
<text x="134.6" y="73.3" transform="rotate(-30 134.6 73.3)">7</text>
<text x="63.2" y="86.6" transform="rotate(-90 63.2 86.6)">37,4</text>
<text x="176.9" y="88.8" transform="rotate(30 176.9 88.8)">3,10</text>
<text x="246.6" y="87.6" transform="rotate(-90 246.6 87.6)">41,80</text>
<text x="77.6" y="108.1">17,45</text>
<text x="122.8" y="108.1">71</text>
<text x="220" y="112.1">KESIT B-B</text>
<text x="77.4" y="148.5" transform="rotate(-71 77.4 148.5)">10°</text>
<text x="102.5" y="167.1" transform="rotate(-90 102.5 167.1)">10,5</text>
<text x="148.5" y="165.1" transform="rotate(-90 148.5 165.1)">17,5</text>
<text x="110.7" y="181.2" transform="rotate(-90 110.7 181.2)">1,75</text>
<text x="116.1" y="184.3">95,30</text>
<text x="138.6" y="181.2" transform="rotate(-90 138.6 181.2)">5,05</text>
<text x="111.3" y="190.2">KESIT A-A</text>
</g>
<text font-size="3.9" x="405.9" y="280.6">A3</text>
<text font-size="3.2" x="373.2" y="252.4">www.altinkaya.com.tr</text>
<g font-size="2.5">
<text x="34.6" y="8.2">1</text>
<text x="84.2" y="8.2">2</text>
<text x="134.2" y="8.2">3</text>
<text x="184.2" y="8.2">4</text>
<text x="237" y="8.2">5</text>
<text x="284.2" y="8.2">6</text>
<text x="334.2" y="8.2">7</text>
<text x="384.2" y="8.2">8</text>
<text x="6.7" y="24.2">A</text>
<text x="411.7" y="24.2">A</text>
<text x="6.7" y="74.2">B</text>
<text x="411.7" y="74.2">B</text>
<text x="6.7" y="124.2">C</text>
<text x="411.7" y="124.2">C</text>
<text x="6.7" y="174.2">D</text>
<text x="411.7" y="174.2">D</text>
<text x="6.7" y="224.2">E</text>
<text x="6.7" y="274.2">F</text>
<text x="34.6" y="290.2">1</text>
<text x="84.2" y="290.2">2</text>
<text x="134.2" y="290.2">3</text>
<text x="184.2" y="290.2">4</text>
<text x="235.1" y="290.2">5</text>
<text x="284.3" y="289.9">6</text>
</g>
<g font-size="2.1">
<text x="397.5" y="239.2">REVISION:</text>
<text x="373.4" y="248.2">CONTACT:</text>
</g>
<text font-size="2.1" fill="#191924" x="372.3" y="290.6">SHEET 1 OF 1</text>
<g font-size="1.8">
<text x="327.4" y="239.2">ARTICLE NO:</text>
<text x="293" y="256">DRAWN</text>
<text x="304" y="256">Dursun Daşdemir</text>
<text x="307.6" y="252.3">NAME</text>
<text x="319.3" y="255.7">13.07.15</text>
<text x="320.3" y="252.3">DATE</text>
<text x="327.4" y="256.9">TITLE:</text>
<text x="293.1" y="263.3">COMMENTS:</text>
<text x="293.1" y="260.1">CHECKED</text>
<text x="306.4" y="260.1">Ali Altınışık</text>
<text x="319.4" y="259.4">13.07.15</text>
<text x="292.8" y="281.3">MATERIAL:</text>
<text x="327.6" y="278.3">DWG NO.</text>
</g>
<g font-size="1.8" fill="#191924">
<text x="294.9" y="289.9">WEIGHT:</text>
<text x="327.6" y="290.3">SCALE:1:1</text>
</g>
<g font-size="1.4">
<text x="294.5" y="239.3">PROPRIETARY AND CONFIDENTIAL</text>
<text x="294.7" y="241.2">THE INFORMATION CONTAINED IN THIS</text>
<text x="294.7" y="242.6">DRAWING IS THE SOLE PROPERTY OF</text>
<text x="294.7" y="244">ALTINKAYA ENCLOSURES. ANY</text>
<text x="294.7" y="245.5">REPRODUCTION IN PART OR AS A WHOLE</text>
<text x="294.7" y="246.9">WITHOUT THE WRITTEN PERMISSION OF</text>
<text x="294.7" y="248.3">ALTINKAYA ENCLOSURES IS PROHIBITED.</text>
<text x="339.1" y="252.6">ENCLOSURES FOR ELECTRONICS</text>
</g>
</svg>
